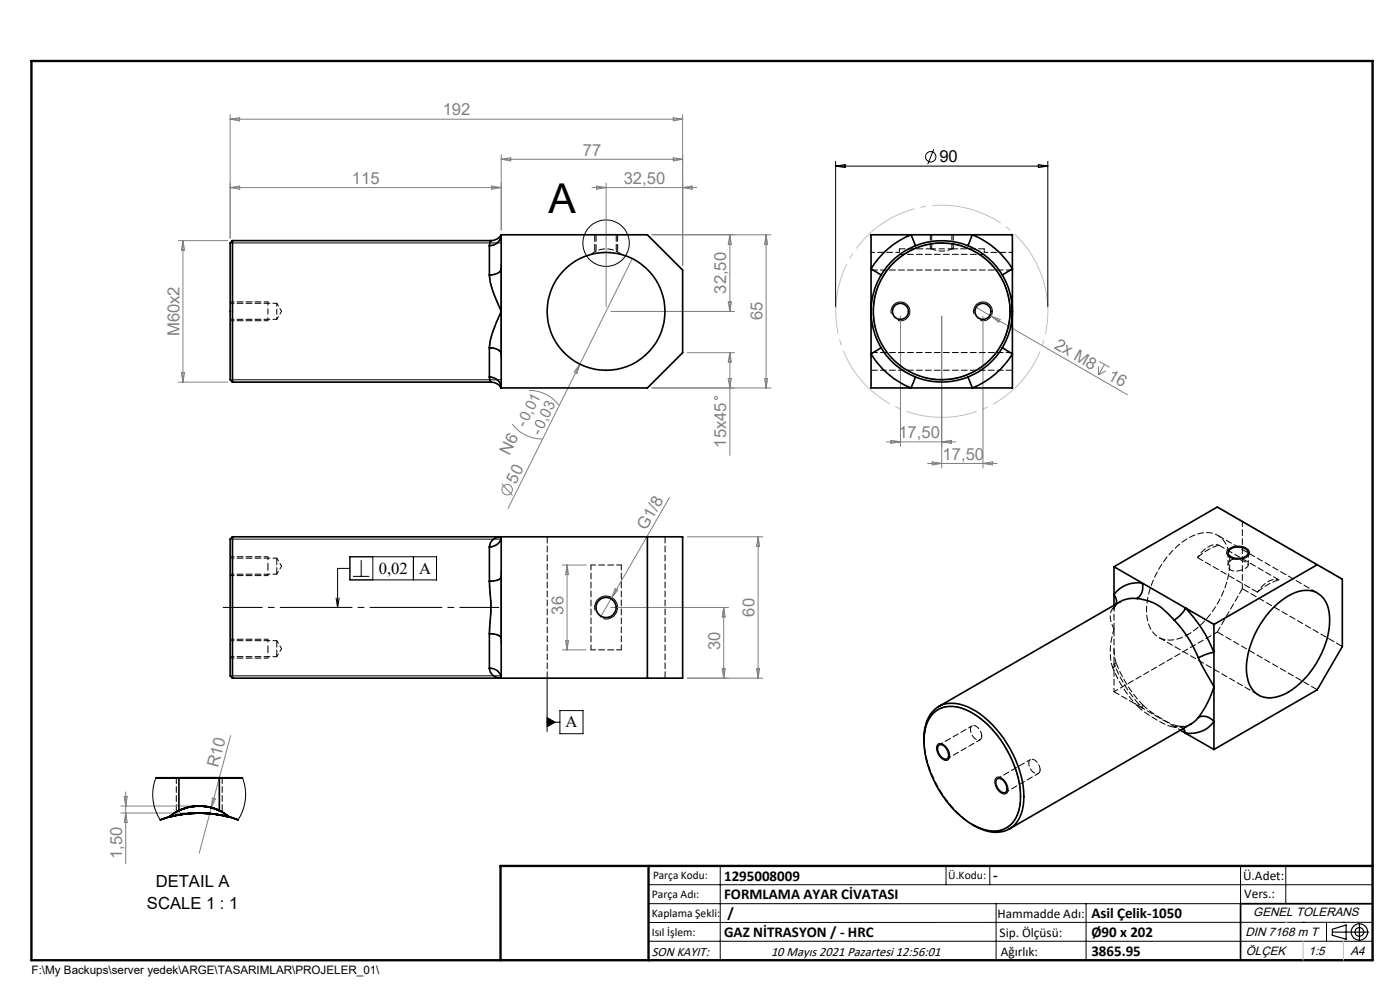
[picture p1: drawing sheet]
<svg xmlns="http://www.w3.org/2000/svg" width="297mm" height="210mm" viewBox="0 0 297 210" stroke-linecap="round" stroke-linejoin="round" font-family="sans-serif">
<g fill="none" stroke="#808080" stroke-width=".21">
<path d="M48.8 24.3v26.2M48.8 25.3h96M48.8 25.3l2-.3v.6zM48.8 39.8l2-.3v.6zM48.8 39.8h57.5M104.3 39.5l2 .3-2 .3zM106.3 32.8v16M106.3 33.8h38.5M106.3 33.8l2-.3v.6zM125.6 39.8h22.2M126.6 39.5l2 .3-2 .3zM128.6 38.8v26.2"/>
<path d="M142.8 25l2 .3-2 .3zM142.8 33.5l2 .3-2 .3zM144.8 24.3v32M144.8 39.8l2-.3v.6zM37.8 51h10.5M38.8 51v30.1M38.8 51l.4 2h-.7zM134.1 54.8l-26.3 53.1M154.8 49.8v16.3M154.8 49.8l.4 2h-.7zM162.5 49.8l.3 2h-.6zM162.5 49.8v32.5"/>
<path d="M163.5 49.8h-25.2M38.5 79h.7l-.4 2.1zM123 77.2l-.6 2-.6-.3zM129.6 66.1h26.2M145.8 74.8h10M154.5 64.1h.7l-.4 2zM154.8 74.8v21.8M154.8 74.8l.4 2h-.7zM191 67.1v27.6M199.8 67.1v32.2M206.8 65l3.5 2.1M208.5 67.1v32.2"/>
<path d="M210.3 67.1l28.9 16.6M210.3 67.1l1.9 .7-.4 .5zM233 77.7v1.8M233.2 76.7l2.2 1.2M234.3 77.3l-1.3 2.2M234.6 78.7l-1.6 .8M37.8 81.1h10.5M108.7 89.9a8 8 0 0 0 6.3 3.2M112.2 82.8a7.8 7.8 0 0 1 6.4 3.2M154.5 80.3h.7l-.4 2zM162.2 80.3h.6l-.3 2zM163.5 82.3h-25.2"/>
<path d="M188 93.7h14.8M189 93.4l2 .3-2 .3zM196.8 98.3h14.7M197.8 98l2 .3-2 .3zM199.8 93.7l2-.3v.6zM208.5 98.3l2-.3v.6zM106.5 102.6l2.2 2.5M119.3 119.9h5.1M120.3 119.9v18M120.3 119.9l.3 2h-.6zM142 105.5l-12.2 21.2M145.8 113.9h16"/>
<path d="M160.8 113.9v30M160.8 113.9l.3 2h-.6zM119.3 137.9h5.1M120 135.9h.6l-.3 2zM129.6 128.9h25M129.8 126.7l-2.4 4.3M130.5 124.9l.6 .3-1.3 1.5zM153.5 128.9v15M153.5 128.9l.3 2h-.6zM48.9 156l-6.6 25M145.8 143.9h16M153.2 141.9h.6l-.3 2z"/>
<path d="M160.5 141.9h.6l-.3 2zM25.6 171h15.6M25.6 172.5h15.6M26.4 169h.6l-.3 2zM26.7 168v15.2M26.7 172.5l.3 2h-.6zM45 169.3l.7 .2-.9 1.8z"/>
<circle cx="151.9" cy="84.4" r=".33"/>
<circle cx="107.6" cy="103.9" r="1.12"/>
</g>
<g fill="none" stroke="#000" stroke-width=".21">
<path d="M177.3 34.2v30.8M177.3 35.2h45M177.3 35.2l2-.3v.7zM198.1 31.7l-1.3 3.1M220.3 34.9l2 .3-2 .4zM222.3 34.2v30.8M48.8 51.5h57.5M185.8 69.8a14.5 14.5 0 0 1 12.7-18.2 14.5 14.5 0 0 1 15.7 15.7 14.5 14.5 0 0 1-18.2 12.8M189.1 66.6a2 2 0 0 1 1.7-2.6 2 2 0 0 1 2.2 2.2 2 2 0 0 1-2.5 1.8M206.6 66.6a2 2 0 0 1 1.7-2.6 2 2 0 0 1 2.2 2.2 2 2 0 0 1-2.5 1.8M48.8 80.6h57.5M48.8 114.4h57.5"/>
<path d="M74.2 118.1h18.4v4.9h-18.4zM76.6 118.8v3.5M79.1 118.1v4.9M87.7 118.1v4.9M260.5 116.6a3.4 3.4 0 0 1 4.4 .1 1.23 1.23 0 0 1-1.1 1.8 3 3 0 0 1-3.6-1v-.3zM71.3 126.9l.3 2M72 126.9l-.4 2M74.2 120.6h-2.6v8.3M74.9 122.3h3.5M126.2 129.5a2.44 2.44 0 0 1 2.2-3.1 2.44 2.44 0 0 1 2.6 2.7 2.44 2.44 0 0 1-3 2.1M48.8 143.4h57.5M116.1 153.2h2.7"/>
<path d="M116.1 143.9v11.3M116.1 152.2l1.7 1-1.7 1zM118.8 150.7h4.9v4.9h-4.9zM197.9 151.3a6.2 6.2 0 0 1 7.5-.5 22.2 22.2 0 0 1 11.1 18.9 6.9 6.9 0 0 1-3.4 6.1 7.1 7.1 0 0 1-6.4-.7 22.6 22.6 0 0 1-10.7-18.2l.1-1a7.3 7.3 0 0 1 1.8-4.6zM198.9 157.9a1.3 1.3 0 0 1 1.8 .5 2.13 2.13 0 0 1 .4 2.8 1.95 1.95 0 0 1-2.2-1.6 1.65 1.65 0 0 1 0-1.7zM33.1 165l-.6 2.3v2.4l.4 1.9 1.1 2.3M51.4 165l.6 2.3 .1 2.2-.5 2.2-1.1 2.2M211.3 165a1.22 1.22 0 0 1 1.8 .6 2.03 2.03 0 0 1 .4 2.7 1.96 1.96 0 0 1-2.3-1.6l-.1-.4a1.43 1.43 0 0 1 .2-1.3zM137.6 187.7h153.6M137.6 191.7h153.6M137.6 199.7h153.6M152.8 183.7v20"/>
<path d="M200.7 183.7v4M210 183.7v4M211.3 191.7v12M230.4 191.7v12M263.2 183.7v20M272.8 183.7v8M276.4 195.6h.1M281.4 195.6v4.1M285 195.6h.1M291.2 195.6l-153.6 .1"/>
<circle cx="197.4" cy="33.2" r="1.09"/>
<circle cx="128.6" cy="51.6" r="4.9"/>
</g>
<g fill="none" stroke="#000" stroke-width=".25">
<path d="M106.3 56.1v19.9M106.3 121.1v15.5M282.6 197.7h7.8M282.6 197.1l3-.9v3l-3-.8zM288.4 195.8v3.8M106.2 203.7h185"/>
<circle cx="288.4" cy="197.7" r="1.74"/>
<circle cx="288.4" cy="197.7" r=".93"/>
</g>
<path d="M202.2 52.8h-4.8" fill="none" stroke="#000" stroke-width=".21" stroke-dasharray="1.3 .6" stroke-dashoffset=".1" stroke-linecap="butt"/>
<path d="M56.8 138.1v1.5M56.8 120.6v1.5" fill="none" stroke="#000" stroke-width=".21" stroke-dasharray="1.3 .6" stroke-dashoffset=".8" stroke-linecap="butt"/>
<path d="M56.8 64.1v3.9M56.8 118.1v2M56.8 135.6v2" fill="none" stroke="#000" stroke-width=".21" stroke-dasharray="1.3 .6" stroke-dashoffset=".6" stroke-linecap="butt"/>
<path d="M126.3 53.3h-.1M131 53.3h-.3M37.7 171.9h-.3M47.1 171.9h-.5" fill="none" stroke="#000" stroke-width=".21" stroke-dasharray="1.3 .6" stroke-linecap="butt"/>
<path d="M221.3 59.5a22.5 22.5 0 0 0-37.7-9.1 22.5 22.5 0 0 0 10.3 37.3 22.5 22.5 0 0 0 27.8-26.9l-.4-1.3" fill="none" stroke="#c0c0c0" stroke-width=".21" stroke-dasharray="15.2 1.3 1.3 1.3" stroke-dashoffset="3.6" stroke-linecap="butt"/>
<path d="M106.3 57a2.23 2.23 0 0 1-2.5 1.3M197.4 49.8v3M197.7 52.8h-6.9M197.7 49.8v3M201.9 52.8v-3M202.2 52.8v-3M208.8 52.8h-6.9M106.3 75a2.23 2.23 0 0 0-2.5-1.2M263.6 124.9l-5.3 9.2M206.6 175.1a23.4 23.4 0 0 1-10.6-18.4" fill="none" stroke="#000" stroke-width=".21" stroke-dasharray="1.3 .6" stroke-dashoffset=".1"/>
<g fill="none" stroke="#000" stroke-width=".21" stroke-dasharray="1.3 .6" stroke-dashoffset=".4">
<path d="M103.8 52.1v6.2M103.8 58.3a24.8 24.8 0 0 0 2.5 7.7M48.8 68h8M56.8 64h-8M103.8 73.8v6.2M106.3 66a21.2 21.2 0 0 0-2.5 7.8M56.8 118.1h-8M258.3 107.5l5.3 3.1M48.8 139.6h8M48.8 122.1h8M56.8 135.6h-8M236.3 129.4l.3-.8"/>
<path d="M206.2 154l-7 4M236.3 146.7l22-12.6M200.9 160.9l7-4M213.3 168.1l7-4M218.6 161.1l-7 4"/>
</g>
<g fill="none" stroke="#000" stroke-width=".21" stroke-dasharray="1.3 .6">
<path d="M106.3 49.8l-.1 .1 .1-.1M126.4 53.3h-.1M131 53.3h.1M131.8 54a5 5 0 0 0-6.4 0M56.8 64v.1M106.3 82.2h.1M106.3 82.3l-.1-.2M254 118.3l12.8 7.3M261.2 118.8a1.32 1.32 0 0 0-.5 1.7 1.32 1.32 0 0 0 1.6 .7 2.91 2.91 0 0 0 2.5-1.4 3.4 3.4 0 0 0-3.6-1M56.8 137.6v.5M56.8 120.1v.5M236.3 128.4v5.1"/>
<path d="M271.3 123l-12.7-7.4M242.3 150.2l-6-3.5M37.4 165v6.9M38 171.9h-.3M47.1 171.9v-6.9M47.1 171.9h.1"/>
</g>
<path d="M126.2 49.8v3.5M131 53.3v-3.5M103.8 116v7.3M263.6 110.6l21.2 12.2M103.8 134.4v7.3M103.8 123.3a46.5 46.5 0 0 1 0 11.1M236.3 133.5v7.3M245.8 135.2l21.2 12.2M258.3 134.1l21.2 12.2M279.5 125.8l-21.2-12.3M284.8 137.1l-21.2-12.2M241.2 149.7a22.6 22.6 0 0 0 7.2 4.4l.7 .1" fill="none" stroke="#000" stroke-width=".21" stroke-dasharray="1.3 .6" stroke-dashoffset="-.2"/>
<path d="M47.3 128.8h58.5" fill="none" stroke="#000" stroke-width=".21" stroke-dasharray="15.2 1.3 1.3 1.3" stroke-dashoffset="6.9"/>
<g fill="none" stroke="#000" stroke-width=".35">
<path d="M49.3 51v30.1M49.3 51l-.5 .5v29.1l.5 .5M49.3 51h54.8M103.8 52.1v6.2M103.8 58.3a20.7 20.7 0 0 0 2.5 7.7l-1 2.5a16.4 16.4 0 0 0-1.5 5.3M104.1 51l-.3 1.1M106.3 49.8l-.1 .2a2.57 2.57 0 0 1-2.1 1M106.3 57a2.26 2.26 0 0 1-2.5 1.3M106.3 49.8a2.48 2.48 0 0 1-2.5 2.3M106.3 49.8v32.5M106.3 49.8h31l7.5 7.5v17.5l-7.5 7.5h-31M184.8 49.8h30v32.5h-30z"/>
<path d="M194.2 52.1l-.9-2.3a17.7 17.7 0 0 0-8.5 7.2l2.1 1.3M205.4 52.1l.9-2.3a17.7 17.7 0 0 1 8.5 7.2l-2.2 1.3M103.8 73.8a2.2 2.2 0 0 1 2.5 1.3M103.8 80a2.48 2.48 0 0 1 2.5 2.3M103.8 73.8v6.2M103.8 80l.3 1.1M186.9 73.8l-2.1 1.3a17.7 17.7 0 0 0 8.5 7.2l.9-2.3M212.6 73.8l2.2 1.3a17.7 17.7 0 0 1-8.5 7.2l-.9-2.3M49.3 81.1h54.8M104.1 81.1a2.39 2.39 0 0 1 2.2 1.2M49.3 113.9v30M49.3 113.9l-.5 .5v29l.5 .5"/>
<path d="M49.3 113.9h95.5v30h-95.5M103.8 116v7.3M106.3 113.9a2.37 2.37 0 0 1-2.5 2.1M106.3 113.9a2.35 2.35 0 0 0-2.5 2.1M106.3 113.9v30M137.3 113.9v30M260.8 116.6a3 3 0 0 1 3.9 .2 1.04 1.04 0 0 1-.9 1.5 2.63 2.63 0 0 1-3.3-.9l.1-.6zM279.4 119.8l-21.2-12.2-21.9 12.6M279.4 119.8l-21.9 12.7M279.4 119.8l5.4 3.1v14.3l-5.4 9.1-21.9 12.7M103.8 134.4a2.55 2.55 0 0 1 2.5 1M103.8 123.3a47.3 47.3 0 0 1 0 11.1"/>
<path d="M103.8 134.4v7.3M106.3 122.4l-.2 .3-.5 .3-1.8 .3M236.3 120.2l21.2 12.3M236.3 120.2v8.2M241.2 127a10.2 10.2 0 0 1 7.2 3.8l.7 .7M241.2 127a2.91 2.91 0 0 0 1.1-3.3 6.3 6.3 0 0 0-6 2.4l.6 1.2-.1 .8M241.2 127a5.7 5.7 0 0 0-3.5 .6l-38.6 22.3M249.1 131.5a25.6 25.6 0 0 1 5.1 8.1M249.1 131.5a6.2 6.2 0 0 0 2.4-2.5 28.9 28.9 0 0 1 6 9.4l-1.6 .4-1.7 .8M254.2 139.6l3.3 6.1a21 21 0 0 1-3.3 6.5M257.5 132.5v26.5M270.1 129a11 11 0 0 1 7.1-3.8 4.8 4.8 0 0 1 4.7 4.5 18.3 18.3 0 0 1-5.5 14.6 9.8 9.8 0 0 1-7.8 3.7 4.8 4.8 0 0 1-4-4.5 17.5 17.5 0 0 1 4-12.9z"/>
<path d="M103.8 141.7a2.31 2.31 0 0 1 2.5 2.2M103.8 141.7a2.3 2.3 0 0 0 2.5 2.2M196 157.2a7.6 7.6 0 0 1 3.6-7.6 8.1 8.1 0 0 1 7.5 1.3 23.6 23.6 0 0 1 10.1 18.1 7.8 7.8 0 0 1-2.9 6.7 7.4 7.4 0 0 1-7.7-.6l-.3-.2M197.6 151.8a5.8 5.8 0 0 1 7.1-1.3 21.2 21.2 0 0 1 10.9 13 13.6 13.6 0 0 1 0 9.9 5.5 5.5 0 0 1-7.4 2.4 19.6 19.6 0 0 1-10.1-10.4 17 17 0 0 1-1.6-11.5zM199.1 158.1a1.31 1.31 0 0 1 1.8 1l.3 .7a.82 .82 0 0 1-.2 1.1 .82 .82 0 0 1-1.2-.2 2.12 2.12 0 0 1-.7-2.6zM250.4 154.9l1.1 .6M251 154.6l.5 .9M251.5 155.5l6 3.5M254.2 152.2a2.66 2.66 0 0 1 3.3 .9 6.2 6.2 0 0 1-6 2.4M254.2 152.2l-1.5 1.4-38.6 22.3M33.1 165h18.3M34 173.9a24.3 24.3 0 0 1 16.5 0"/>
<path d="M35.8 173.3a10.1 10.1 0 0 1 12.9 0 24.9 24.9 0 0 0-12.9 0zM38 165h4.3zM38 171.9a10 10 0 0 1 8.5 0 10.1 10.1 0 0 0-8.5 0zM38 165v6.9M42.3 165h4.2zM46.5 165v6.9M211.5 165.3a1.09 1.09 0 0 1 1.6 .5l.5 1.2a.83 .83 0 0 1-.2 1.1 .83 .83 0 0 1-1.2-.2 2.03 2.03 0 0 1-.7-2.6zM291.2 191.7h-28v12"/>
<circle cx="128.6" cy="66" r="12.5"/>
<circle cx="191" cy="66.1" r="1.7"/>
<circle cx="199.8" cy="66" r="15"/>
<circle cx="199.8" cy="66.1" r="14.5"/>
<circle cx="208.5" cy="66.1" r="1.7"/>
<circle cx="128.6" cy="128.9" r="2.14"/>
</g>
<path d="M6.7 12.9h284.5v190.8h-284.5zM137.6 183.7v20M291.2 183.7h-185v20" fill="none" stroke="#000" stroke-width=".5"/>
<path d="M276.4 199.7v4M285 199.7v4" fill="none" stroke="#c0c0c0" stroke-width=".21"/>
<path d="M272.8 195.6h.1" fill="none" stroke="#c0c0c0" stroke-width=".25"/>
<g fill="#000">
<path d="M116.1 152.2l1.7 1-1.7 1z"/>
<path d="M35.6 173.3a.2 .2 0 0 1 .4 0 .2 .2 0 0 1-.4 0zM48.5 173.3a.2 .2 0 0 1 .4 0 .2 .2 0 0 1-.4 0z"/>
</g>
<path d="M58.7 66v-1.7M58.7 67.7v-1.7M236.6 128.6l1.1-1" fill="none" stroke="#000" stroke-width=".21" stroke-dasharray="1.3 .6" stroke-dashoffset=".8"/>
<g fill="none" stroke="#000" stroke-width=".21" stroke-dasharray="1.3 .6" stroke-dashoffset=".6">
<path d="M104.2 51l-.4 1.1M106.3 49.8a2.42 2.42 0 0 1-2.5 2.3M190.8 52.8v1.2M208.8 52.8v1.2M58.7 67.7l1-1.7M59.7 66l-1-1.7M103.8 80l.4 1M106.3 82.3a2.42 2.42 0 0 0-2.5-2.3M58.7 121.8l1-1.7M58.7 139.3l1-1.7M59.7 120.1l-1-1.7M59.7 137.6l-1-1.7"/>
<path d="M236.8 128.1l-.2 .4-.5 .5M236.1 141.7a25.4 25.4 0 0 0 5.1 8M242.3 150.2a.55 .55 0 0 0 0-.8h-.4l-.7 .3"/>
</g>
<path d="M190.8 53.5h-6M214.8 53.5h-6M48.8 67.7h9.9M58.7 64.3h-9.9M58.7 118.4h-9.9M48.8 121.8h9.9M48.8 139.3h9.9M58.7 135.9h-9.9M237.7 127.6l-1.6 1.4M252.1 134.6a6.2 6.2 0 0 1-6.6 .4 6.5 6.5 0 0 1-2.3-5.5 19.3 19.3 0 0 1 9.7-15.8 5.2 5.2 0 0 1 6.7 1 10 10 0 0 1 .7 8.6 19.8 19.8 0 0 1-8.2 11.3M236.3 140.8v5.9M251 154.5l-.1-.1a1.47 1.47 0 0 0-1.8-.2" fill="none" stroke="#000" stroke-width=".21" stroke-dasharray="1.3 .6" stroke-dashoffset=".5"/>
<g fill="none" stroke="#000" stroke-width=".21" stroke-dasharray="1.3 .6" stroke-dashoffset="-.1">
<path d="M126.4 49.8v3.5M130.7 53.3v-3.5M184.8 57.3h30M184.8 78.5h30M214.8 74.8h-30M116.1 113.8v30M254 118.3a11.7 11.7 0 0 1 4.6-2.7M58.7 121.8v-3.4M58.7 139.3v-3.4M266.8 125.6a11.7 11.7 0 0 1 4.5-2.6M141.1 143.8v-30M236.9 140.9l-.5-1.7-.1-1.7"/>
<path d="M250 154a19.2 19.2 0 0 1-7.6-4.5"/>
</g>
<path d="M190.8 54h18M125.4 119.8v18M106.3 122.4a2.44 2.44 0 0 1-2.5 .9M106.3 135.3a2.44 2.44 0 0 0-2.5-.9M131.8 137.8v-18M236.1 129l-.1 .1a4.2 4.2 0 0 0 .3 4.4M263.6 124.9v-14.3M208.3 156.1a2.18 2.18 0 0 0-2-2.2 1.67 1.67 0 0 0 .3 2.5l.2 .3a.79 .79 0 0 0 1 .3 .79 .79 0 0 0 .5-.9M252.7 153.6l-1.4 .4h-1.3M220.7 163.3a2.18 2.18 0 0 0-2-2.2 1.67 1.67 0 0 0 .2 2.4l.3 .3a.79 .79 0 0 0 .9 .3 .79 .79 0 0 0 .6-.8" fill="none" stroke="#000" stroke-width=".21" stroke-dasharray="1.3 .6" stroke-dashoffset=".2"/>
<path d="M197.7 52.8a5 5 0 0 0 4.2 0M131.8 119.8h-6.4M260.5 117.2v2.7M264.8 119.9v-2.7M131.8 137.8h-6.4M236.3 133.5a13.3 13.3 0 0 0-.2 8.2M242.4 149.5a27.1 27.1 0 0 1-5.5-8.6" fill="none" stroke="#000" stroke-width=".21" stroke-dasharray="1.3 .6" stroke-dashoffset=".3"/>
<path d="M106.3 113.8a2.38 2.38 0 0 0-2.5 2.2M106.3 113.8a2.34 2.34 0 0 1-2.5 2.2M258.6 115.6a4 4 0 0 0-4.1 2l-.5 .7M271.3 123a4 4 0 0 0-4.1 2l-.4 .6M242.3 150.2a29.6 29.6 0 0 1-6-9.4M249.1 154.2a5.8 5.8 0 0 0 3.6-.6M250.4 154.9l-8.1-4.7" fill="none" stroke="#000" stroke-width=".21" stroke-dasharray="1.3 .6" stroke-dashoffset=".7"/>
<path d="M236.3 140.8h.5l.1 .2-.8 .7" fill="none" stroke="#000" stroke-width=".21" stroke-dasharray="1.3 .6" stroke-dashoffset=".9"/>
<text font-size="8.7" x="116.3" y="45.1">A</text>
<g font-size="3.5" fill="#808080">
<text x="93.9" y="24.5">192</text>
<text x="123.6" y="33">77</text>
<text x="74.7" y="39">115</text>
<text x="132.3" y="39">32,50</text>
<text x="154" y="62.3" transform="rotate(-90 154 62.3)">32,50</text>
<text x="38" y="71.3" transform="rotate(-90 38 71.3)">M60x2</text>
<text x="161.8" y="67.9" transform="rotate(-90 161.8 67.9)">65</text>
<text x="223.5" y="73.8" transform="rotate(30 223.5 73.8)">2x M8</text>
<text x="234.8" y="80.3" transform="rotate(30 234.8 80.3)">16</text>
<text x="154" y="95" transform="rotate(-90 154 95)">15x45</text>
<text x="190.6" y="92.9">17,50</text>
<text x="108.1" y="96.7" transform="rotate(-64 108.1 96.7)">N6 -0,01</text>
<text x="200" y="97.5">17,50</text>
<text x="109.5" y="102.8" transform="rotate(-64 109.5 102.8)">50</text>
<text x="137.1" y="112.6" transform="rotate(-60 137.1 112.6)">G1/8</text>
<text x="119.5" y="130.4" transform="rotate(-90 119.5 130.4)">36</text>
<text x="160" y="130.8" transform="rotate(-90 160 130.8)">60</text>
<text x="152.8" y="137.9" transform="rotate(-90 152.8 137.9)">30</text>
<text x="46.3" y="163" transform="rotate(-75 46.3 163)">R10</text>
<text x="25.9" y="182.2" transform="rotate(-90 25.9 182.2)">1,50</text>
</g>
<g font-size="3.5">
<text x="199.3" y="34.4">90</text>
<text x="80.3" y="121.7">0,02</text>
<text x="88.9" y="121.7">A</text>
<text x="120" y="154.3">A</text>
<text x="33" y="188.3">DETAIL A</text>
<text x="31.2" y="192.8">SCALE 1 : 1</text>
</g>
<text font-size="3.2" fill="#808080" x="114.6" y="92.4" transform="rotate(-64 114.6 92.4)">-0,03</text>
<g font-size="3.2">
<text x="153.6" y="186.8">1295008009</text>
<text x="153.6" y="190.8">FORMLAMA AYAR CİVATASI</text>
<text x="210.7" y="186.6">-</text>
<text x="154.3" y="194.8">/</text>
<text x="231.5" y="194.8">Asil Çelik-1050</text>
<text x="153.6" y="198.8">GAZ NİTRASYON / - HRC</text>
<text x="231.5" y="198.7">Ø90 x 202</text>
<text x="231.5" y="202.8">3865.95</text>
</g>
<g font-size="2.8">
<text x="263.7" y="186.7">Ü.Adet:</text>
<text x="263.9" y="190.5">Vers.:</text>
<text x="211.6" y="194.8">Hammadde Adı:</text>
<text x="138.3" y="202.8">SON KAYIT:</text>
<text x="163.6" y="202.8">10 Mayıs 2021 Pazartesi 12:56:01</text>
<text x="212.1" y="198.7">Sip. Ölçüsü:</text>
<text x="212.3" y="202.7">Ağırlık:</text>
</g>
<g font-size="2.6">
<text x="265.9" y="194.4">GENEL TOLERANS</text>
<text x="264.2" y="198.5">DIN 7168 m T</text>
<text x="264.3" y="202.6">ÖLÇEK</text>
<text x="277.6" y="202.6">1:5</text>
<text x="286.5" y="202.6">A4</text>
</g>
<g font-size="2.5">
<text x="138.3" y="190.5">Parça Adı:</text>
<text x="138.5" y="186.5">Parça Kodu:</text>
<text x="201.2" y="186.5">Ü.Kodu:</text>
<text x="138.3" y="194.5">Kaplama Şekli:</text>
<text x="138.3" y="198.6">Isıl İşlem:</text>
<text x="6.7" y="206.7">F:\My Backups\server yedek\ARGE\TASARIMLAR\PROJELER_01\</text>
</g>
</svg>
